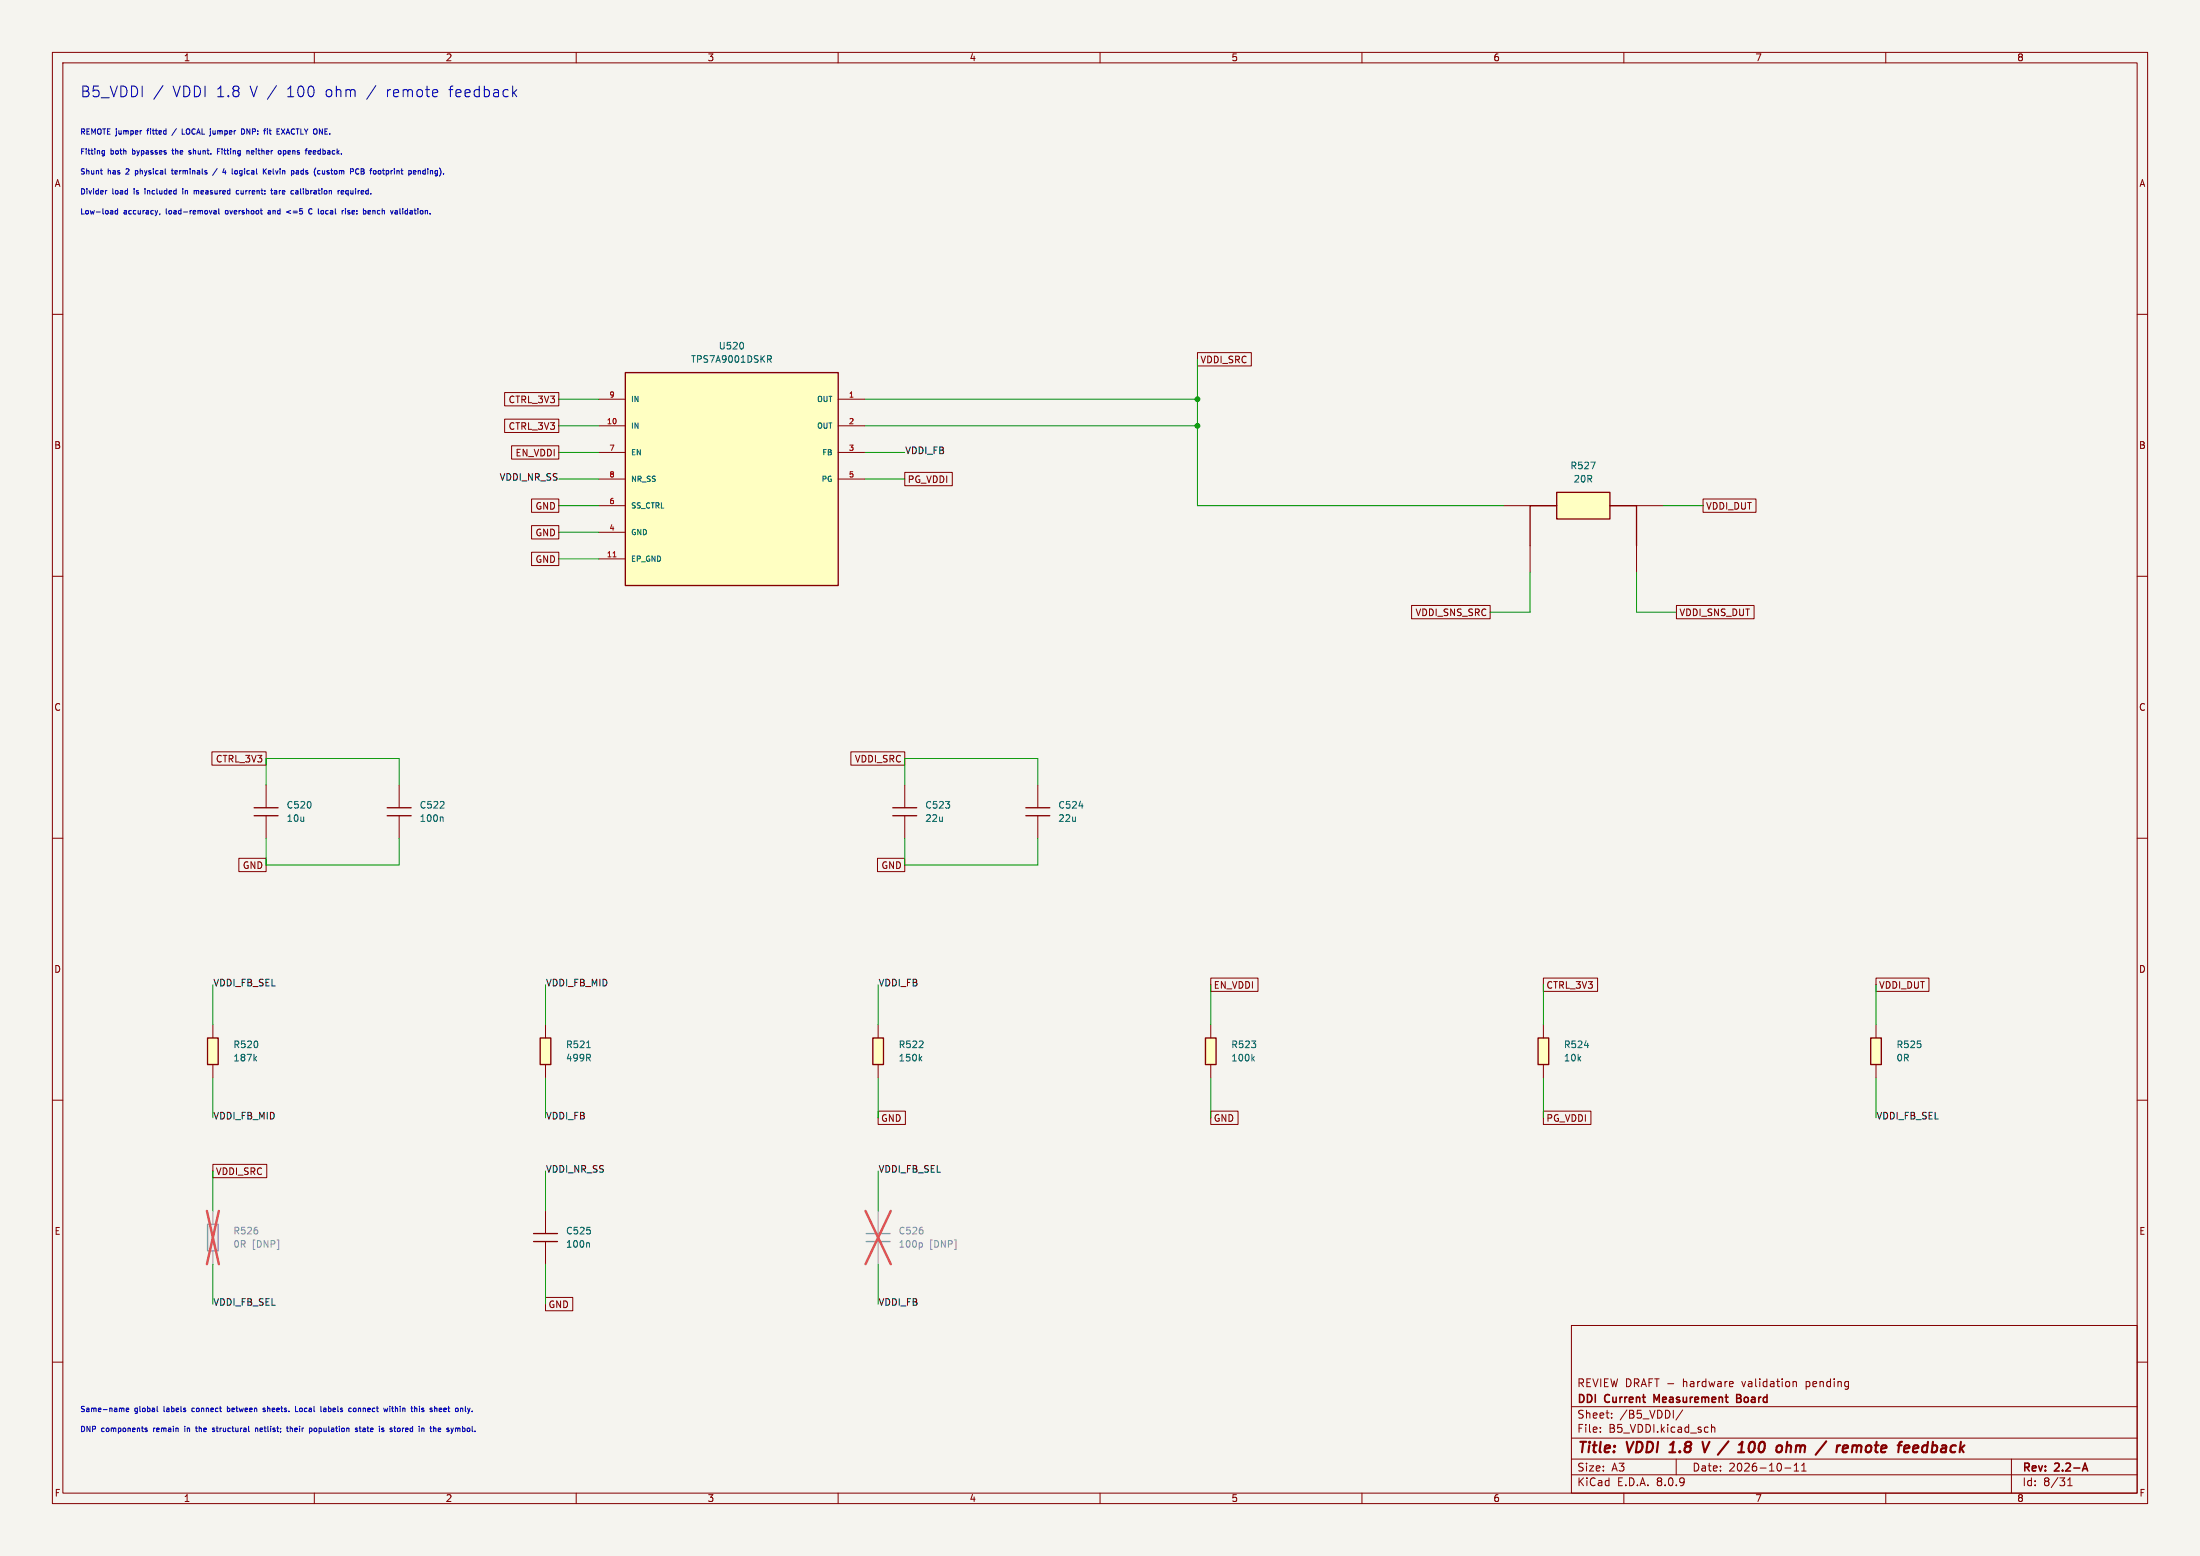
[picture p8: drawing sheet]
<svg xmlns="http://www.w3.org/2000/svg" width="420mm" height="297mm" viewBox="0 0 420 297" stroke-linecap="round" stroke-linejoin="round" font-family="sans-serif">
<path d="M0 0h420v297h-420z" fill="#f5f4ef" stroke="#f5f4ef" stroke-width=".19"/>
<g fill="none" stroke="#840000" stroke-width=".19">
<path d="M10 10h400v277h-400zM12 12h396v273h-396zM60 10v2M110 10v2M160 10v2M210 10v2M260 10v2M310 10v2M360 10v2M10 60h2M408 60h2M10 110h2"/>
<path d="M408 110h2M10 160h2M408 160h2M10 210h2M408 210h2M104.1 231.1v4.4M104.1 237v4.3M300 253h108v32h-108zM10 260h2M300 278.5h108M300 274.5h108M300 268.5h108"/>
<path d="M305.5 273.2v.2M305.5 272.5v.1M307.7 270.5v.2M307.7 269.8v.1M320 278.5v3M321.2 269.1l-1.3 1.9M326.7 271.9v1.5M326.7 272.5l.2-.1 .4 .1 .1 .9M330.7 263.7l.2 .3-.7 .2M330.8 264.6l-.1 .1M342.3 263.8l.2-.1 .4 .1v.9M342.3 263.7v1"/>
<path d="M342.5 279.7l.4-.4v1.5M343.9 279.7l.5-.4v1.5M384 278.5v6.5M408 260h2M60 285v2M110 285v2M160 285v2M210 285v2M260 285v2M300 281.5h108M310 285v2M340.7 280.2h1.2"/>
<path d="M342.5 280.8h.9M343.9 280.8h.9M360 285v2M394.7 283.6h.9M394.7 282.5l.5-.4v1.5"/>
</g>
<path d="M316.3 267.3l-.5-1.1v1.5M331.5 266.9h.5M332 266.9l.3 .1M332.3 266.3l-.3-.1h-.5v1.5l.8-.1M332.3 266.8l-.3 .1M398 279.3l.5 1.5M397.7 280.4h.7" fill="none" stroke="#840000" stroke-width=".3"/>
<g fill="none" stroke="#840000" stroke-width=".4">
<path d="M318.7 277.2h1.1M319.3 275.5l-.5 .3M325 275.2l.4 2 .9-2M334.8 275.3a.51 .51 0 0 0-.8 .3 1.09 1.09 0 0 0 .2 1.6l.5-.2M341.1 276.1a.49 .49 0 0 1 .8 .1l-.1 1M341.2 275.2l-.2 2M350.7 275.9l-.1 1.3M350.8 276.1l-.1 .2M354 275.9l.4 .1 .1 .2M354.5 276.2a.5 .5 0 0 1 .8-.2l-.1 1.2M354.5 276.2l-.1 1M368 276a.66 .66 0 0 0-1 .3l-.1 .5 .2 .3h.7"/>
<path d="M368.1 275.2l-.3 2"/>
</g>
<path d="M101.9 237h4.5M101.9 235.5h4.5" fill="none" stroke="#840000" stroke-width=".25"/>
<path d="M112.4 237.2l.1 .2v.7" fill="none" stroke="#006464" stroke-width=".19"/>
<path d="M119.4 71.1h40.6v40.7h-40.6z" fill="#ffffc2"/>
<path d="M119.4 71.1h40.6v40.7h-40.6zM170.4 155.7h4.6M170.4 154.2h4.6M195.8 155.7h4.6M195.8 154.2h4.6" fill="none" stroke="#840000" stroke-width=".25"/>
<g fill="none" stroke="#840000" stroke-width=".19">
<path d="M114.3 76.2h5.1M160 76.2h5.1M114.3 81.3h5.1M114.3 86.4h5.1M114.3 91.4h5.1M114.3 96.5h5.1M160 81.3h5.1M160 86.4h5.1M160 91.4h5.1M114.3 106.7h5.1M114.3 101.6h5.1M172.7 149.9v4.3"/>
<path d="M172.7 155.7v4.3M198.1 149.9v4.3M198.1 155.7v4.3"/>
</g>
<path d="M117 106.3h.6" fill="none" stroke="#a90000" stroke-width=".19"/>
<path d="M141.9 65.6v.8M146.5 67.9h.5l.3 .2-.2 .4-.6 .1M146.8 68.6l.5 .6M206 153.8h.8" fill="none" stroke="#006464" stroke-width=".19"/>
<path d="M166.6 198.1h2.1v5.1h-2.1z" fill="#ffffc2"/>
<path d="M166.6 198.1h2.1v5.1h-2.1z" fill="none" stroke="#840000" stroke-width=".25"/>
<path d="M167.6 195.6v2.5M167.6 203.2v2.5" fill="none" stroke="#840000" stroke-width=".19"/>
<path d="M175.6 202l.4 .5M176 201.7l-.5 .4" fill="none" stroke="#006464" stroke-width=".19"/>
<path d="M165.4 237h4.5M165.4 235.5h4.5" fill="none" stroke="#9c9b98" stroke-width=".25"/>
<path d="M167.6 231.1v4.4M167.6 237v4.3" fill="none" stroke="#9c9b98" stroke-width=".19"/>
<path d="M175.9 237.2l.2 .3v.3l-.2 .3" fill="none" stroke="#939391" stroke-width=".19"/>
<path d="M165.2 231.1l4.9 10.2M170.1 231.1l-4.9 10.2" fill="none" stroke="#e75356" stroke-width=".46"/>
<path d="M230.1 198.1h2.1v5.1h-2.1z" fill="#ffffc2"/>
<path d="M230.1 198.1h2.1v5.1h-2.1z" fill="none" stroke="#840000" stroke-width=".25"/>
<path d="M231.1 195.6v2.5M231.1 203.2v2.5" fill="none" stroke="#840000" stroke-width=".19"/>
<path d="M239.1 202l.4 .5M239.5 201.7l-.5 .4" fill="none" stroke="#006464" stroke-width=".19"/>
<path d="M297.2 94h10.1v5.1h-10.1z" fill="#ffffc2"/>
<path d="M297.2 94h10.1v5.1h-10.1zM297.2 96.5h-5.1v7.6M307.3 96.5h5.1v7.6" fill="none" stroke="#840000" stroke-width=".25"/>
<path d="M287 96.5h10.2M307.3 96.5h10.2M292.1 104.1v5.1M312.4 104.1v5.1" fill="none" stroke="#840000" stroke-width=".19"/>
<path d="M303.7 88.2h.8l-.5 1.3" fill="none" stroke="#006464" stroke-width=".19"/>
<path d="M293.6 198.1h2.1v5.1h-2.1z" fill="#ffffc2"/>
<path d="M293.6 198.1h2.1v5.1h-2.1z" fill="none" stroke="#840000" stroke-width=".25"/>
<path d="M294.6 195.6v2.5M294.6 203.2v2.5" fill="none" stroke="#840000" stroke-width=".19"/>
<path d="M302.5 199.5h.8" fill="none" stroke="#006464" stroke-width=".19"/>
<path d="M357.1 198.1h2.1v5.1h-2.1z" fill="#ffffc2"/>
<path d="M73.9 155.7h4.6M73.9 154.2h4.6M357.1 198.1h2.1v5.1h-2.1z" fill="none" stroke="#840000" stroke-width=".25"/>
<path d="M76.2 149.9v4.3M76.2 155.7v4.3M358.1 195.6v2.5M358.1 203.2v2.5" fill="none" stroke="#840000" stroke-width=".19"/>
<path d="M84.4 155.9l.2 .2v.7" fill="none" stroke="#006464" stroke-width=".19"/>
<path d="M39.6 233.7h2.1v5.1h-2.1z" fill="#ebeae8"/>
<path d="M39.6 233.7h2.1v5.1h-2.1z" fill="none" stroke="#9c9b98" stroke-width=".25"/>
<path d="M40.6 231.1v2.6M40.6 238.8v2.5" fill="none" stroke="#9c9b98" stroke-width=".19"/>
<path d="M39.5 231.1l2.3 10.2M41.8 231.1l-2.3 10.2" fill="none" stroke="#e75356" stroke-width=".46"/>
<path d="M103.1 198.1h2.1v5.1h-2.1z" fill="#ffffc2"/>
<path d="M48.5 155.7h4.6M48.5 154.2h4.6M103.1 198.1h2.1v5.1h-2.1z" fill="none" stroke="#840000" stroke-width=".25"/>
<path d="M50.8 149.9v4.3M50.8 155.7v4.3M104.1 195.6v2.5M104.1 203.2v2.5" fill="none" stroke="#840000" stroke-width=".19"/>
<path d="M112 200h.7" fill="none" stroke="#006464" stroke-width=".19"/>
<path d="M39.6 198.1h2.1v5.1h-2.1z" fill="#ffffc2"/>
<path d="M39.6 198.1h2.1v5.1h-2.1z" fill="none" stroke="#840000" stroke-width=".25"/>
<g fill="none" stroke="#840000" stroke-width=".19">
<path d="M96.3 74.9h10.4v2.6h-10.4zM228.6 67.3h10.3v2.6h-10.3zM96.3 80h10.4v2.6h-10.4zM97.7 85.1h9v2.5h-9zM101.5 95.2h5.2v2.6h-5.2zM172.7 90.2h9.1v2.5h-9.1zM325.1 95.2h10.1v2.6h-10.1zM101.5 105.4h5.2v2.6h-5.2zM101.5 100.3h5.2v2.6h-5.2zM269.5 115.6h15v2.5h-15zM320 115.6h14.9v2.5h-14.9zM40.5 143.5h10.3v2.6h-10.3z"/>
<path d="M162.4 143.5h10.3v2.6h-10.3zM45.6 163.8h5.2v2.6h-5.2zM167.5 163.8h5.2v2.6h-5.2zM40.6 195.6v2.5M231.1 186.7h9.1v2.5h-9.1zM294.6 186.7h10.4v2.5h-10.4zM358.1 186.7h10.1v2.5h-10.1zM40.6 203.2v2.5M167.6 212.1h5.2v2.5h-5.2zM231.1 212.1h5.2v2.5h-5.2zM294.6 212.1h9.1v2.5h-9.1zM40.6 222.2h10.3v2.6h-10.3z"/>
<path d="M104.1 247.6h5.2v2.6h-5.2z"/>
</g>
<path d="M48.6 202l.4 .5M49 201.7l-.5 .4" fill="none" stroke="#006464" stroke-width=".19"/>
<g fill="none" stroke="#0000c2" stroke-width=".19">
<path d="M31.1 16.3l-1.7 2.6M83.5 17.2l.1 .4-1 .2M98.1 17.7l.6 .8M98.7 17.1l-.8 .8M19.2 32.6h.3M19.4 33.2h.1M19.5 29.3l.4 .1M19.9 28.7v.9l-.2 .2-.2-.1M19.9 28.8h-.4M20.4 36.4l-.3 .2M22.5 39.8v1.1M25.8 32.6v1"/>
<path d="M25.8 33.2h.1M25.9 32.6h-.1M27 24.9l-.1 .1M27.7 36v.1M27.7 36.4v.6M32.7 32.6h.4M32.8 28.7h.4M32.9 32.2v.9l.2 .1M33.7 24.5l-.9 1.4M34.8 24.6v1h.5M34.9 36v.1M34.9 36.4v.6"/>
<path d="M36 29.4h.3M36.3 28.7l-.3 .2 .3 .2M37.1 36.5l.3-.1 .1 .1M37.5 36.5v.5M37.6 36.4l-.1 .1M41.5 32.2l-.9 1.3M41.5 28.9h.4M41.8 39.8v.9l.1 .2M42 28.4h-.5v1M42.8 32.2l-.3 .7h.7M43 32.6v.6M44.9 32.6h.2l.2 .1v.4l-.4 .1"/>
<path d="M45.6 36.4h-.3l-.2 .2 .1 .4h.4M46.1 24.6a.51 .51 0 0 1 .6 .5 .51 .51 0 0 1-.6 .5zM47.1 28.8h.4l.1 .6M47.1 28.7v.7M50.3 32.2v1M50.4 32.7l.5 .5M50.9 32.2l-.6 .6M51 24.6v.1M51 24.9v.7M51.4 24.9h.4M51.6 32.6l-.4 .1 .1 .5h.3M51.7 36.4h.4"/>
<path d="M51.7 32.8l-.5 .1M51.8 36v.9l.3 .1M52.4 36.4h.4M52.8 36.6l-.4 .2 .1 .2h.3M53.1 28.9l.2-.2 .4 .2-.1 .5h-.3l-.2-.2M53.7 24.6l.7 1M54.1 29.4h.1M54.1 28.7v1.1M54.2 28.7l-.1 .1M54.4 24.6l-.7 1M56.5 36.4h.4M56.6 32.6h.3l.1 .6"/>
<path d="M56.9 36.6l-.5 .2 .2 .2h.3M57 32.8l-.5 .2 .2 .2h.3M58.6 28.4l-.2 .1M58.9 29.1l.5-.1v-.2l-.3-.1-.2 .2 .1 .5h.4M59.6 39.9a.45 .45 0 0 0-.7 .4 .45 .45 0 0 0 .7 .5M61 32.6h.1M61.1 33.2h-.1M61.5 32.6v.5l.3 .1M64.5 36.4v.6M64.8 36.4l-.3 .2M65.1 36.7l.5-.1v-.2h-.3l-.2 .1 .1 .5h.4M65.9 39.8v.1"/>
<path d="M66.2 36.4l-.2 .2v.2l.2 .2M68.5 32.3a.45 .45 0 0 0-.6 .4 .45 .45 0 0 0 .6 .4M68.9 32.7h.4M69.3 32.2h-.4v1h.4M72.7 32.7v.4M76.3 39.8l.1 1M79 32.6h.3l.1 .2-.5 .1M79 33.2h.3M79.8 32.7l.4-.1 .1 .6M79.8 32.6v.6M21.4 40.2l.1 .1v.6M21.5 40.8l-.3 .1"/>
<path d="M21.5 40.4l-.3 .1M22.5 40.2h-.3l-.2 .2 .1 .4h.4M30.1 40.2l-.2 .7M30.5 40.8l-.1 .2M40.8 40.2h.4l.1 .7M41.3 40.4l-.5 .2 .1 .3 .4-.1M43.1 40.3v.5M51.5 40.2h-.3M51.5 40.5l-.4 .1 .1 .2 .3 .1M55.5 40.2l-.8 .3 .8 .3M61.6 40.2l.2 .2v.3l-.2 .2M65.5 40.2h.1"/>
<path d="M65.9 40.2v.7M66.4 40.8l.3 .1M66.7 40.2l-.3 .1 .3 .2M70.3 40.5l.4-.1v-.2h-.3l-.1 .1v.5h.4M75.5 40.2l.4 .1v.6M75.9 40.8l-.4 .1M75.9 40.4l-.4 .1M23.4 268.8l.3 .1v.6M24.1 269.1l.5-.1-.1-.2h-.3l-.1 .1v.5h.4M28.1 272.6h-.3l-.1 .1v.2l.4 .1v.2h-.4M30 268.4v.9l.1 .2M35.3 272.2v.1"/>
<path d="M35.3 272.6v.7M36.7 268.9v.5M37.3 272.6h.4M37.5 272.2v.9l.2 .2M40.9 272.6h-.2l-.2 .1 .1 .2 .3 .1v.2h-.4M43.4 269.4l.3 .1M43.4 268.4v1.1M43.7 268.8h-.3M48.8 272.7l.4-.1v.7M48.8 272.6v.7M50.6 268.8h-.2l-.2 .1 .1 .2 .3 .1v.2h-.4M54.7 272.6h.4"/>
<path d="M54.8 272.2v.9l.3 .2M55.4 272.2v1.1M55.8 272.6l-.4 .1M56.4 268.4v1.1h.5M57.2 268.9v.5M59.5 272.6l.1 .2-.1 .4M60.4 272.6h-.3l-.2 .2 .1 .4h.4M61.3 269.4l.1 .1M61.8 268.8h.4v.7M62.2 269l-.5 .2 .2 .3 .3-.1M66.8 268.8h.3M67.1 269.4l-.3 .1"/>
<path d="M67.9 268.8h-.3l-.2 .2 .1 .4h.4M68.2 272.6h-.2l-.2 .1 .1 .2 .3 .1v.2h-.4M68.6 272.6h.3M68.7 272.2v.9l.2 .2M69.4 272.6h-.1M69.4 272.9l-.2 .1 .2 .3M74 268.8l-.2 .7-.2-.5M74.4 268.4v.1M74.4 268.8v.7M74.8 268.8h.3M76.1 272.6l.3 .2-.1 .4-.2 .1M79.3 268.8l.3 .1v.6"/>
<path d="M80.1 268.4v.1M80.1 268.8v.7M82.1 272.6h.3M82.2 272.2v.9l.1 .2M84.2 268.8l-.4 .1 .1 .5 .3 .1M84.3 269l-.5 .1M87.5 272.6l.3 .1v.6M88.8 268.4v.9l.2 .2"/>
</g>
<g fill="none" stroke="#009600" stroke-width=".19">
<path d="M106.7 76.2h7.6M165.1 76.2h63.5M228.6 68.6v27.9h58.4M106.7 86.4h7.6M106.7 91.4h7.6M106.7 81.3h7.6M106.7 96.5h7.6M165.1 86.4h7.6M165.1 91.4h7.6M165.1 81.3h63.5M317.5 96.5h7.6M106.7 106.7h7.6"/>
<path d="M106.7 101.6h7.6M292.1 109.2v7.6h-7.6M312.4 109.2v7.6h7.6M50.8 149.9v-5.1h25.4v5.1M172.7 149.9v-5.1h25.4v5.1M50.8 160v5.1h25.4v-5.1M172.7 160v5.1h25.4v-5.1M40.6 188v7.6M104.1 188v7.6M167.6 188v7.6M231.1 188v7.6M294.6 188v7.6"/>
<path d="M358.1 188v7.6M40.6 205.7v7.7M104.1 205.7v7.7M167.6 205.7v7.7M231.1 205.7v7.7M294.6 205.7v7.7M358.1 205.7v7.7M40.6 223.5v7.6M104.1 223.5v7.6M167.6 223.5v7.6M40.6 241.3v7.6M104.1 241.3v7.6"/>
<path d="M167.6 241.3v7.6"/>
</g>
<g fill="#009600" stroke="#009600" stroke-width=".19">
<circle cx="228.6" cy="81.3" r=".46"/>
<circle cx="228.6" cy="76.2" r=".46"/>
</g>
<g font-size="2.8" fill="#0000c2">
<text x="15.2" y="18.8">B5_VDDI</text>
<text x="32.9" y="18.8">VDDI 1.8</text>
<text x="47.7" y="18.8">V /</text>
<text x="54.7" y="18.8">100</text>
<text x="62.1" y="18.8">ohm</text>
<text x="70.1" y="18.8">/</text>
<text x="73.9" y="18.8">remote</text>
<text x="85.9" y="18.8">feedback</text>
</g>
<g font-size="2.8" fill="#840000">
<text x="301" y="277.9">Title:</text>
<text x="310.6" y="277.9">VDDI</text>
<text x="319.6" y="277.9">1.8</text>
<text x="326.7" y="277.9">V /</text>
<text x="335.2" y="277.9">100</text>
<text x="343.2" y="277.9">ohm</text>
<text x="351.8" y="277.9">/</text>
<text x="356.2" y="277.9">remote</text>
<text x="368.9" y="277.9">feedback</text>
</g>
<g font-size="2.1" fill="#840000">
<text x="301" y="268.2">DDI</text>
<text x="301" y="265">REVIEW DRAFT -</text>
<text x="306.4" y="268.2">Current</text>
<text x="316.4" y="268.2">Measurement</text>
<text x="321.4" y="265">hardware</text>
<text x="332.8" y="268.2">Board</text>
<text x="332.8" y="265">validation</text>
<text x="345.1" y="265">pending</text>
<text x="301" y="273.7">File:</text>
<text x="301" y="271">Sheet:</text>
<text x="307.1" y="273.7">B5_VDDI.kicad_sch</text>
<text x="309.2" y="271">/B5_VDDI/</text>
<text x="301" y="281.1">Size:</text>
<text x="307.6" y="281.1">A3</text>
<text x="323" y="281.1">Date:</text>
<text x="330" y="281.1">2026-10-11</text>
<text x="386" y="281.3">Rev:</text>
<text x="392.4" y="281.3">2.2-A</text>
<text x="301" y="283.9">KiCad</text>
<text x="308.7" y="283.9">E.D.A.</text>
<text x="316.3" y="283.9">8.0.9</text>
<text x="386" y="283.9">Id:</text>
<text x="390.1" y="283.9">8/31</text>
</g>
<g font-size="1.8" fill="#840000">
<text x="35" y="11.9">1</text>
<text x="85" y="11.9">2</text>
<text x="135" y="11.9">3</text>
<text x="185" y="11.9">4</text>
<text x="235" y="11.9">5</text>
<text x="285" y="11.9">6</text>
<text x="335" y="11.9">7</text>
<text x="385" y="11.9">8</text>
<text x="10.3" y="35.9">A</text>
<text x="408.3" y="35.9">A</text>
<text x="229.1" y="69.5">VDDI_SRC</text>
<text x="97" y="77.2">CTRL_3V3</text>
<text x="97" y="82.2">CTRL_3V3</text>
<text x="10.3" y="85.9">B</text>
<text x="98.3" y="87.3">EN_VDDI</text>
<text x="408.2" y="85.9">B</text>
<text x="173.2" y="92.4">PG_VDDI</text>
<text x="102.1" y="97.5">GND</text>
<text x="325.6" y="97.5">VDDI_DUT</text>
<text x="102.1" y="107.6">GND</text>
<text x="102.1" y="102.6">GND</text>
<text x="270.1" y="117.8">VDDI_SNS_SRC</text>
<text x="320.5" y="117.8">VDDI_SNS_DUT</text>
<text x="10.3" y="135.9">C</text>
<text x="408.2" y="135.9">C</text>
<text x="41.1" y="145.7">CTRL_3V3</text>
<text x="163.1" y="145.7">VDDI_SRC</text>
<text x="46.3" y="166.1">GND</text>
<text x="168.2" y="166.1">GND</text>
<text x="10.3" y="185.9">D</text>
<text x="408.2" y="185.9">D</text>
<text x="231.6" y="188.9">EN_VDDI</text>
<text x="295.1" y="188.9">CTRL_3V3</text>
<text x="358.6" y="188.9">VDDI_DUT</text>
<text x="168.1" y="214.3">GND</text>
<text x="231.6" y="214.3">GND</text>
<text x="295.1" y="214.3">PG_VDDI</text>
<text x="41.1" y="224.5">VDDI_SRC</text>
<text x="10.3" y="235.9">E</text>
<text x="408.3" y="235.9">E</text>
<text x="104.6" y="249.9">GND</text>
<text x="10.3" y="285.9">F</text>
<text x="35" y="286.9">1</text>
<text x="85" y="286.9">2</text>
<text x="135" y="286.9">3</text>
<text x="185" y="286.9">4</text>
<text x="235" y="286.9">5</text>
<text x="285" y="286.9">6</text>
<text x="335" y="286.9">7</text>
<text x="385" y="286.9">8</text>
<text x="408.3" y="285.9">F</text>
</g>
<g font-size="1.8" fill="#006464">
<text x="131.8" y="69.4">TPS7A9001DSKR</text>
<text x="137.1" y="66.9">U520</text>
<text x="299.7" y="89.8">R527</text>
<text x="300.3" y="92.3">20R</text>
<text x="54.6" y="154.5">C520</text>
<text x="80" y="154.5">C522</text>
<text x="176.5" y="154.5">C523</text>
<text x="201.9" y="154.5">C524</text>
<text x="54.6" y="157.1">10u</text>
<text x="80" y="157.1">100n</text>
<text x="176.5" y="157.1">22u</text>
<text x="201.9" y="157.1">22u</text>
<text x="44.5" y="200.3">R520</text>
<text x="44.5" y="202.8">187k</text>
<text x="108" y="200.3">R521</text>
<text x="108" y="202.8">499R</text>
<text x="171.5" y="200.3">R522</text>
<text x="171.5" y="202.8">150k</text>
<text x="235" y="200.3">R523</text>
<text x="235" y="202.8">100k</text>
<text x="298.5" y="200.3">R524</text>
<text x="298.5" y="202.8">10k</text>
<text x="362" y="200.3">R525</text>
<text x="362" y="202.8">0R</text>
<text x="108" y="235.8">C525</text>
<text x="108" y="238.4">100n</text>
</g>
<g font-size="1.8" fill="#0f0f0f">
<text x="172.7" y="86.9">VDDI_FB</text>
<text x="95.3" y="92">VDDI_NR_SS</text>
<text x="40.6" y="188.5">VDDI_FB_SEL</text>
<text x="104.1" y="188.5">VDDI_FB_MID</text>
<text x="167.6" y="188.5">VDDI_FB</text>
<text x="40.6" y="213.9">VDDI_FB_MID</text>
<text x="104.1" y="213.9">VDDI_FB</text>
<text x="358.1" y="213.9">VDDI_FB_SEL</text>
<text x="104.1" y="224">VDDI_NR_SS</text>
<text x="167.6" y="224">VDDI_FB_SEL</text>
<text x="40.6" y="249.4">VDDI_FB_SEL</text>
<text x="167.6" y="249.4">VDDI_FB</text>
</g>
<g font-size="1.8" fill="#939391">
<text x="44.5" y="235.8">R526</text>
<text x="44.5" y="238.4">0R</text>
<text x="48.1" y="238.4">[DNP]</text>
<text x="171.5" y="235.8">C526</text>
<text x="171.5" y="238.4">100p</text>
<text x="177.4" y="238.4">[DNP]</text>
</g>
<g font-size="1.4" fill="#0000c2">
<text x="15.2" y="29.7">Fitting</text>
<text x="15.2" y="25.9">REMOTE jumper</text>
<text x="21.1" y="29.7">both</text>
<text x="25.5" y="29.7">bypasses</text>
<text x="28.3" y="25.9">fitted</text>
<text x="33.4" y="29.7">the</text>
<text x="35.5" y="25.9">LOCAL jumper</text>
<text x="36.8" y="29.7">shunt.</text>
<text x="42.4" y="29.7">Fitting</text>
<text x="47.3" y="25.9">DNP:</text>
<text x="48.3" y="29.7">neither</text>
<text x="51.9" y="25.9">fit</text>
<text x="54.6" y="25.9">EXACTLY ONE.</text>
<text x="54.6" y="29.7">opens</text>
<text x="60.1" y="29.7">feedback.</text>
<text x="15.2" y="33.5">Shunt</text>
<text x="20.6" y="33.5">has</text>
<text x="24.3" y="33.5">2</text>
<text x="26.3" y="33.5">physical</text>
<text x="33.5" y="33.5">terminals</text>
<text x="43.8" y="33.5">4</text>
<text x="45.8" y="33.5">logical</text>
<text x="52" y="33.5">Kelvin</text>
<text x="57.6" y="33.5">pads</text>
<text x="62.2" y="33.5">(custom</text>
<text x="69.4" y="33.5">PCB</text>
<text x="73.4" y="33.5">footprint</text>
<text x="81" y="33.5">pending).</text>
<text x="15.2" y="41.1">Low-load</text>
<text x="15.2" y="37.3">Divider</text>
<text x="21.4" y="37.3">load</text>
<text x="23.6" y="41.1">accuracy,</text>
<text x="25.8" y="37.3">is</text>
<text x="28.1" y="37.3">included</text>
<text x="31.9" y="41.1">load-removal</text>
<text x="35.6" y="37.3">in</text>
<text x="38" y="37.3">measured</text>
<text x="43.5" y="41.1">overshoot</text>
<text x="46.3" y="37.3">current:</text>
<text x="51.9" y="41.1">and</text>
<text x="53.3" y="37.3">tare</text>
<text x="55.7" y="41.1">&lt;=5</text>
<text x="57.3" y="37.3">calibration</text>
<text x="60.2" y="41.1">C</text>
<text x="62.2" y="41.1">local</text>
<text x="66.5" y="37.3">required.</text>
<text x="67" y="41.1">rise:</text>
<text x="71.3" y="41.1">bench</text>
<text x="76.9" y="41.1">validation.</text>
<text x="15.2" y="269.7">Same-name</text>
<text x="25.7" y="269.7">global</text>
<text x="31.5" y="269.7">labels</text>
<text x="37.1" y="269.7">connect</text>
<text x="44.1" y="269.7">between</text>
<text x="51.2" y="269.7">sheets.</text>
<text x="57.6" y="269.7">Local</text>
<text x="62.7" y="269.7">labels</text>
<text x="68.3" y="269.7">connect</text>
<text x="75.3" y="269.7">within</text>
<text x="80.8" y="269.7">this</text>
<text x="84.6" y="269.7">sheet</text>
<text x="89.7" y="269.7">only.</text>
<text x="15.2" y="273.5">DNP</text>
<text x="19.4" y="273.5">components</text>
<text x="29.5" y="273.5">remain</text>
<text x="35.7" y="273.5">in</text>
<text x="38.1" y="273.5">the</text>
<text x="41.5" y="273.5">structural</text>
<text x="50" y="273.5">netlist;</text>
<text x="56.3" y="273.5">their</text>
<text x="60.8" y="273.5">population</text>
<text x="69.8" y="273.5">state</text>
<text x="74.6" y="273.5">is</text>
<text x="77" y="273.5">stored</text>
<text x="82.7" y="273.5">in</text>
<text x="85.2" y="273.5">the</text>
<text x="88.6" y="273.5">symbol.</text>
</g>
<g font-size="1.4" fill="#a90000">
<text x="116.2" y="75.9">9</text>
<text x="161.9" y="75.9">1</text>
<text x="115.7" y="81">10</text>
<text x="161.9" y="81">2</text>
<text x="116.2" y="86.1">7</text>
<text x="161.9" y="86.1">3</text>
<text x="116.2" y="91.2">8</text>
<text x="161.9" y="91.2">5</text>
<text x="116.2" y="101.3">4</text>
<text x="116.2" y="96.3">6</text>
<text x="115.7" y="106.4">11</text>
</g>
<g font-size="1.4" fill="#006464">
<text x="120.4" y="76.9">IN</text>
<text x="155.8" y="76.9">OUT</text>
<text x="120.4" y="82">IN</text>
<text x="155.8" y="82">OUT</text>
<text x="120.4" y="87.1">EN</text>
<text x="156.9" y="87.1">FB</text>
<text x="120.4" y="92.2">NR_SS</text>
<text x="156.7" y="92.2">PG</text>
<text x="120.4" y="97.3">SS_CTRL</text>
<text x="120.4" y="107.4">EP_GND</text>
<text x="120.4" y="102.3">GND</text>
</g>
</svg>
